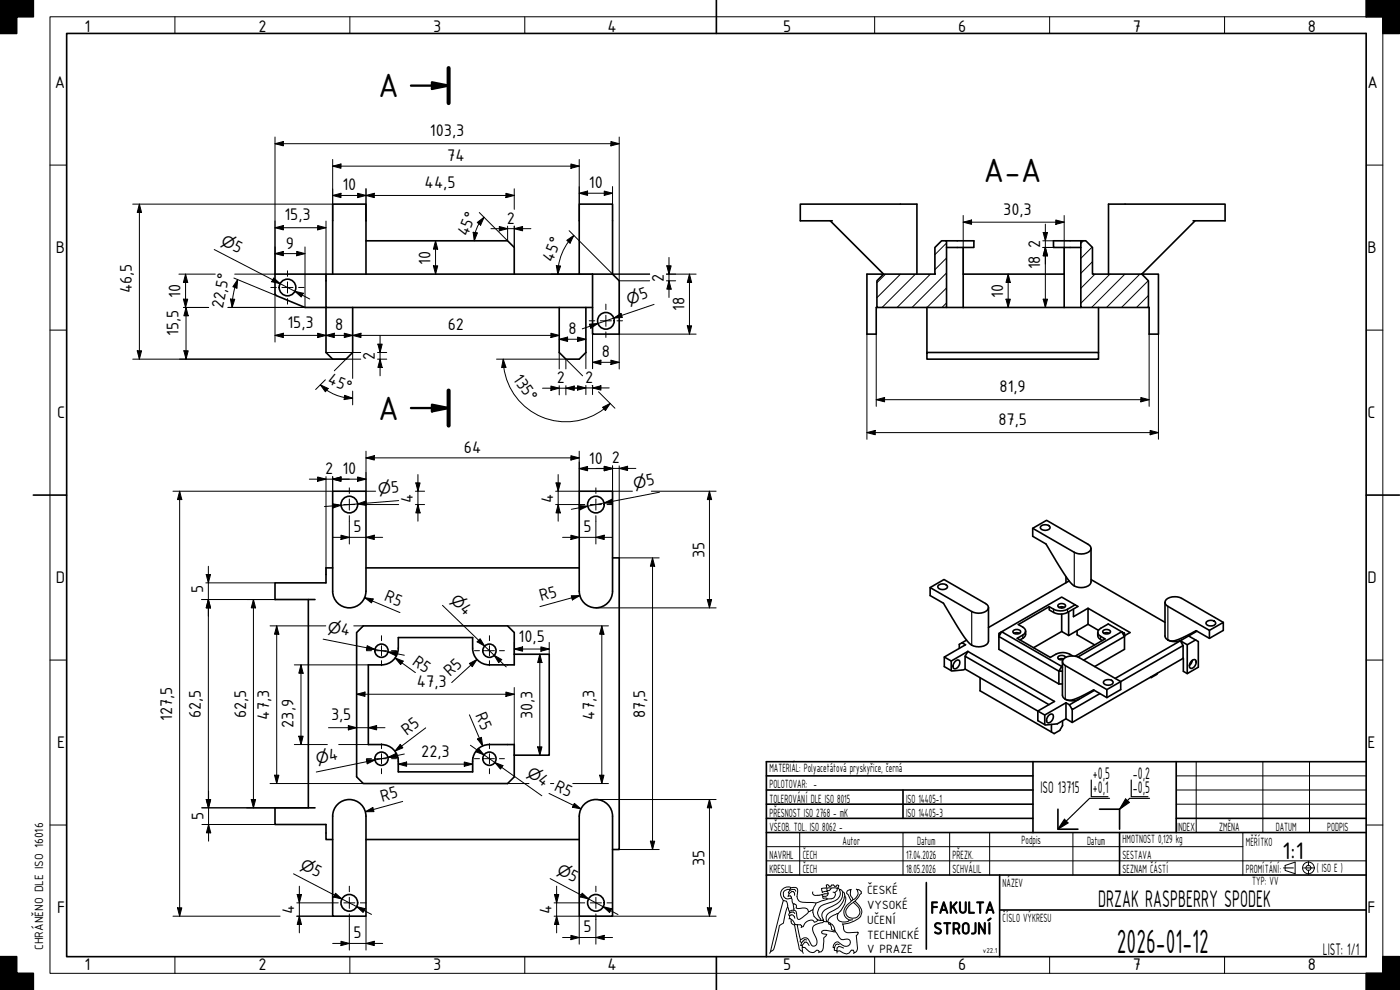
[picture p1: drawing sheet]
<svg xmlns="http://www.w3.org/2000/svg" width="420mm" height="297mm" viewBox="0 0 420 297" stroke-linecap="round" stroke-linejoin="round" font-family="sans-serif">
<g fill="none" stroke="#000" stroke-width=".3">
<path d="M284.1 77.4l-3.5 3.5M284.1 72.9l-3.5 3.5M325.2 72.2l-.8 .8M327.8 74.1l-3.4 3.4M327.9 78.5l-3.5 3.5M265.8 82.3l-2.6 2.5M270.3 82.3l-7.1 7M274.7 82.3l-10 10M279.2 82.3l-10 10M284.1 90.9l-1.4 1.4M284.1 86.4l-5.9 5.9M284.1 81.9l-10.4 10.4"/>
<path d="M328.6 82.3l-4.2 4.2M333.1 82.3l-8.7 8.7M337.6 82.3l-10 10M342.1 82.3l-10 10M344.6 84.2l-8 8.1M344.7 88.7l-3.6 3.6"/>
</g>
<!-- layer: Viditelna silna -->
<g fill="none" stroke="#000" stroke-width=".49">
<path d="M0 0h10v5h-5v5h-5M410 0h10v10h-5v-5h-5zM109.8 72.2h42.5l2 2v8.1M249.2 66.2l16 16.1h-5v18h2.8v-8h.2M249.8 66.2h-9.6v-5h35v21.1M284.1 72.2h8.2v2h-8.2M289.1 74.2v18.1M319.4 74.2v18.1M324.4 72.2h1.5l2 2v8.1h14.8l2 2v8h-20.3zM324.4 72.2h-8.2v2h8.2M358.1 66.2h9.6v-5h-35v21.1M358.7 66.2l-16 16.1"/>
<path d="M97.8 82.3h-15.3v6l.5 .4 8.5 3.6h6.3v13.5l2 2h4l2-2v-13.5M99.8 82.3v-21.1h10v21.1M167.8 92.3v13.5l2 2h4l2-2v-13.5M173.8 82.3v-21.1h10v21.1M177.8 82.3v18h8v-16l-2-2M177.8 82.3h-80v10h80M177.8 82.3h6M263.2 84.3l2-2h15.4v-8.1l2-2h1.5v20.1h-20.9zM278.2 92.3v13.5M284.1 92.3h40.3M289.1 82.3h30.3M329.7 92.3v13.5"/>
<path d="M342.7 82.3h5v18h-2.8v-8h-.2M278.2 105.8h51.5v2h-51.5zM99.8 147.4h10v30a5 5 0 0 1-5 5 5 5 0 0 1-5-5zM173.8 147.4h10v30a5 5 0 0 1-5 5 5 5 0 0 1-5-5zM309.9 158.5l12.5 7.2a4 4 0 0 0 4.9-.7 1.28 1.28 0 0 0-.7-1.7l-12.5-7.2-4.2 2.4v2.4l4 2.3 5 8.2a15.8 15.8 0 0 0 3.5 4.4 4 4 0 0 0 4.9-.8l.1-10.5M312.3 158a1.83 1.83 0 0 1 2.9 .3 1.7 1.7 0 0 1-3 0zM92.5 179.9v62.5M99.8 170.4h-2v4.5h-15.3v5h12M109.8 170.4h64M183.8 167.4h2v87.5h-2M279.1 176.3l12.5 7.2a4 4 0 0 0 4.9-.8 1.28 1.28 0 0 0-.7-1.6l-12.5-7.2-4.2 2.4v2.4l4 2.3 5 8.2a16.2 16.2 0 0 0 3.5 4.4 4 4 0 0 0 4.9-.8l.2-10.5M281.5 175.7a1.83 1.83 0 0 1 2.9 .3 1.69 1.69 0 0 1-3 0z"/>
<path d="M319.9 173v1.8M320.8 174.3l-24.1 14M327.4 173.9l22.2 12.8M114.5 199.5a5 5 0 0 0 5-5v-3.2h22.3a8 8 0 0 0 1.2 6.4 5 5 0 0 0 3.8 1.8h7.5v-9.7l-2-2h-43.3l-2 2v43.3l2 2h43.3l2-2v-9.7h-7.5a5 5 0 0 0-5 5v3.2h-22.3a8.1 8.1 0 0 0-1.2-6.4 5 5 0 0 0-3.8-1.8M114.5 199.5h-4v23.9h4M154.3 196.3h10.5v30.3h-10.5M283.4 197.1v2.9l2.1 1.2M285.5 198.3v2.9l.2 .1 3.5-.3 .4-.3M286.6 198.5l.8-.5 .4 .1a1.71 1.71 0 0 1-1.5 2.5 1.45 1.45 0 0 1 .3-2.1zM288.7 192.9l1.1 .6-6.4 3.6 2.1 1.2M288.7 192.9l-.8 .4v1.2M289.6 196.9v3.8l21.9 12.6v2.9l2.2 1.3 3.6-.3 2.6-1.5"/>
<path d="M290.1 192.1l-1.4 .8M290.5 195.5l-.9 1.4 25.2 14.5M290.5 195.5l26 15-5 2.8 2 1.2 6.4-3.6M290.5 195.5l-5 2.8M299.8 190v1l18 10.4v3.8l-18-10.4v-3.8l.8-1.5zM304.1 189.2a1.32 1.32 0 0 1 2.2 .5 1.43 1.43 0 0 1-2.3-.2zM304.3 190l.8-.2 .9 .2M307.8 189.4a2.1 2.1 0 0 1-1.7 2.6M314.9 182a5.1 5.1 0 0 0 5.5 .8l2.3-1.3 .8 .5-3.1 1.8a5 5 0 0 1-5.5-.8zM314.9 182l-9.3 5.4a2.68 2.68 0 0 1 2.2 2l-.4 .8-2.1 1.3 9.9 5.7a5.2 5.2 0 0 1 6.7-.4M317.6 181.5a1.52 1.52 0 0 1 2.2 .2 1.28 1.28 0 0 1-1.2 .7 1.28 1.28 0 0 1-1.1-.7zM317.8 182.2l.8-.2 .9 .2"/>
<path d="M318.6 184.2v5.3l2.1 1.2M318.6 182v.4M318.6 189.5l-8.4 4.8M318.8 198.5v10.1l.1 .4 .8 .8M319.2 197.7l-1.4 .1M319.8 197.2a1.36 1.36 0 0 0-2.3 .2 1.26 1.26 0 0 0 1.5 .6M320.7 183.6v7.1l5.8-3.4M322.7 181.5l-4.1-2.3-18 10.3 18 10.4 .2-.1M322.7 196.9l8.9-5.2a2.73 2.73 0 0 1-2.1-2l.4-.8 2.7-1.7 4 2.3-13.1 7.6M323.2 189.2v1.3l5.3 3M325.2 198.1l12.3-7.1v3.8l-9 5.2M326.5 187.3v-4.8l12.6 7.3-1.6 .9"/>
<path d="M326.5 187.3l3.2 1.8M326.5 182.5l-4.3 2.5v-2.3M329.5 189.7a1.93 1.93 0 0 0 1.3 2.5M331.1 189.2a1.52 1.52 0 0 1 2.2 .2 1.28 1.28 0 0 1-1.2 .8 1.28 1.28 0 0 1-1.2-.7zM331.3 190l.8-.2 .8 .2M336.6 189.5l.9 .5v1zM349.6 180.7v10.1l.4 .9 .5 .3M354.2 192.3l.9 1.4-18.8 10.8-12.4-7.2a4 4 0 0 0-5 .8 1.29 1.29 0 0 0 .8 1.6l12.5 7.2v2.4M354.2 192.3l-19.5 11.3M355.1 197.5l-33.3 19.3v-3.9M355.1 193.7v3.8M355.1 197.5v3.9l1.2 .7"/>
<path d="M356.7 190.8l2.1 1.2M357.6 198.3l.8-.4h.3a1.71 1.71 0 0 1-1.5 2.6 1.49 1.49 0 0 1 .4-2.2zM357.8 198.1l-.3 .9-.6 .7M358.8 192l-2.5 1.5-2.1-1.2M358.8 192l.8 .5v7.7l-3.3 1.9v-8.6M359.2 189.4l-4.6 2.6a4.5 4.5 0 0 1-4.1 0M362 186.6a1.82 1.82 0 0 1 2.9 .4 1.7 1.7 0 0 1-3 0zM363 189.1l4.1-2.4v2.4l-4.1 2.4-4-2.3-3.8 2a5.3 5.3 0 0 1-4.7 .8M367.1 186.7l-12.5-7.2a4 4 0 0 0-4.9 .8 1.28 1.28 0 0 0 .8 1.6l12.5 7.2v2.4M294.1 203.3v4l22.3 12.8 1.6-.9 .9-1.5v-1.4M313.5 214.5v2.9M314.7 214.7l.4-.3 .7-.1a1.71 1.71 0 0 1-1.4 2.5 1.48 1.48 0 0 1 .3-2.1z"/>
<path d="M315.5 217.4v2.2M317.8 205.2h1M318.8 200.3l-.2-.4-.8 1.5h1M319.7 209.8a4.6 4.6 0 0 0 4.2 0M319.9 210.9v4.8l1.9 1.1M319.9 210.9l1.1 .6M328.4 207.1l-7.4 4.4M330.1 208.1l-8.3 4.8-.8-1.4M331.2 204.4a1.83 1.83 0 0 1 2.9 .3 1.69 1.69 0 0 1-3 0zM332.2 206.9l4.1-2.4v2.4l-4.1 2.4-4-2.3-3.8 2a5.5 5.5 0 0 1-4.7 .8M347.4 202l-.2 .3-1.7 1-.2-.1M230 237h80"/>
<path d="M230 232.8h80M271 237v8.5M310 228.5v21.3M94.5 242.4h-12v5h15.3v4.5h2M101 241.7a5 5 0 0 1 5.5-1.5 5 5 0 0 1 3.3 4.7v30h-10v-30a5 5 0 0 1 1.2-3.2zM109.8 251.9h64M175.6 241.1a5 5 0 0 1 5.3-.7 5 5 0 0 1 2.9 4.5v30h-10v-30a5 5 0 0 1 1.8-3.8zM230 245.5h80M230 241.3h80M317.5 242.8v6h6M330 242.8h6v6M353 245.5h57"/>
<path d="M0 287h5v5h5v5h-10M410 292h5v-5h5v10h-10z"/>
<circle cx="86.3" cy="86.3" r="2.5"/>
<circle cx="181.8" cy="96.3" r="2.5"/>
<circle cx="104.8" cy="151.4" r="2.5"/>
<circle cx="178.8" cy="151.4" r="2.5"/>
<circle cx="114.5" cy="195.2" r="1.99"/>
<circle cx="146.9" cy="195.2" r="1.99"/>
<circle cx="114.5" cy="227.6" r="1.99"/>
<circle cx="146.9" cy="227.6" r="1.99"/>
<circle cx="104.8" cy="270.9" r="2.5"/>
<circle cx="178.8" cy="270.9" r="2.5"/>
</g>
<g fill="none" stroke="#000" stroke-width=".35">
<path d="M322.4 165.7v10.1M291.6 183.5v10.1M306.9 190.5v1M316.2 182.8v1M319.7 199.7v10.1M320.4 182.8v1M330.3 190.9v1M350.5 181.9v10.1M327.5 234v5h5M333 239.5h-6l-9.5 9.3M337.8 239.7l-1.8 3.1M339.5 234v5h5"/>
<path d="M345 239.5h-6l-3 3.3 2.9-2.1M319.5 245.8l-2 3 3-1.9"/>
</g>
<g fill="#000">
<path d="M0 0h10v5h-5v5h-5z" fill-rule="evenodd"/>
<path d="M410 0h10v10h-5v-5h-5z" fill-rule="evenodd"/>
<path d="M0 287h5v5h5v5h-10z" fill-rule="evenodd"/>
<path d="M410 292h5v-5h5v10h-10z" fill-rule="evenodd"/>
</g>
<!-- layer: Viditelna tenka -->
<path d="M319.5 245.8l1 1.1-3 1.9zM337.8 239.7l1.1 1-2.9 2.1z" fill="#000"/>
<path d="M134.6 20.4v10.5M134.6 117.2v10.5" fill="none" stroke="#000" stroke-width="1.2"/>
<path d="M123.3 25.7h11.3M129.6 24.7l5 1-5 1zM123.3 122.4h11.3M129.6 121.4l5 1-5 1z" fill="none" stroke="#000" stroke-width=".7"/>
<path d="M129.6 24.7l5 1-5 1zM129.6 121.4l5 1-5 1z" fill="#000"/>
<!-- layer: Viditelna tenka -->
<g fill="none" stroke="#000" stroke-width=".3">
<path d="M15 5h400v287h-400zM52.5 5v5M105 5v5M157.5 5v5M262.5 5v5M315 5v5M367.5 5v5M15 49.5h5M410 49.5h5M15 99h5M410 99h5M15 198h5"/>
<path d="M410 198h5M337.8 239.7l1.1 1M359 228.5v21.3M379 228.5v21.3M393 228.5v21.3M15 247.5h5M230 254h143M297 249.8v12.7M319.5 245.8l1 1.1M410 247.5h5M52.5 287v5M105 287v5"/>
<path d="M157.5 287v5M262.5 287v5M315 287v5M367.5 287v5"/>
</g>
<!-- layer: Ramecek -->
<path d="M20 10h390v277h-390zM215 0v10M10 148.5h10M410 148.5h10M215 287v10" fill="none" stroke="#000" stroke-width=".49"/>
<!-- layer: LEV CVUT -->
<g fill="none" stroke="#000" stroke-width=".3">
<path d="M235.1 270.2l-3.8 15.3a1.34 1.34 0 0 0 1.1-1.3l1.5-6.4 1.2-.8 .2-1.1a8.5 8.5 0 0 1 1.1-3.7M236.4 272.2l.5 1.3M236.6 268.8l-.1 .2M236.9 268.1l.7-.6h.5l.4 .5v.6M237 273.7l.1 .1M237 273.8l-.3 .7 .1 .2a1.1 1.1 0 0 1 1.7 .8M237 274.8v.8l-.2 .1M237 275.6l.9 .5 .7 1.3 .7 .1M237.1 267.1l1.4-.2 .3 .5M237.1 267.1v-.2a1.5 1.5 0 0 0-2 1.6 1.5 1.5 0 0 0 2.4 1l-.3-.7h-.6M237.1 267.1l-.5 .7 .3 .3-.3 .7M237.1 273.8l1-.1 .4 .4"/>
<path d="M237.3 266.4l-.2 .5M237.4 275.9a1.21 1.21 0 0 0 1.1 1.7l.1-.2M237.5 269.5l.6 1.7M238.1 271.2l.8 .3v.9l1.3 .2a1.72 1.72 0 0 1 2.4 1l1.4-.6M238.1 271.2l.2 1.9h-.7l-.7 .4 .1 .2M238.3 273.1l.6 .4 .4 2.1a.52 .52 0 0 0 .9 .1l2.1-1.6 .3-.5M238.5 277.6l1.2 6a1.5 1.5 0 0 0 1.1 1.8l.3 .6M239.3 277.5h.9l.4 .3v.3M240.6 278.1l-.2 .2M244 273a2.72 2.72 0 0 0 1.3 2.9l.1 .2M244 267.6v.7a1.72 1.72 0 0 0 1.8 .3l1.8-.4h.9M244.9 271l-.9 2"/>
<path d="M245.4 276.1l-1 .6-.3-.5a2.42 2.42 0 0 0-3 1.8l-.5 .1M246.4 276.2h.5M246.6 268.4l.3 .5M246.8 267.7l.9-.3 .5 .1 .3 .7M246.8 267.7l-.1 .1M246.9 276.2h.3v.2l.8 .1M247.1 276v.1M247.2 276.4l-.3 .4-.7 .1a3 3 0 0 0-2.3 1.4 8.6 8.6 0 0 0 1.3 3.8 1.09 1.09 0 0 1-.2 1.5 1.09 1.09 0 0 1-1.5-.1 3.4 3.4 0 0 0-1.6-2.1h-.6l-1.1 .5-.9-4.4M248 276.5h.4M248.2 267.2l-.1-.7h3.2l-.1 .7-.6 .6M248.2 269.7a9.7 9.7 0 0 1-6 1.1 2.4 2.4 0 0 1-2.9-1.1v-3.1a1.65 1.65 0 0 0-2-.2l-.1-.1a2.2 2.2 0 0 0-2.8 1.1 2.2 2.2 0 0 0 1 2.8l.4 .2a1.79 1.79 0 0 1 .6 1.8M248.2 267.2v.3"/>
<path d="M248.4 276.5l.3 .3M248.5 268.2l-.2 .5-.4 .2h-1l.1 .7 1-.2 .2 .3M248.7 276.8a2.95 2.95 0 0 1 1.9 2.3h-.5a1.11 1.11 0 0 1-.7-1.3l-.2-.4-.5-.2zM249.3 277.1l-.1 .3M249.4 266.5l-.6 .7h-.6M250 267.7l.6 .1a1.3 1.3 0 0 1-1 1.9h-1.4M250.6 279.1l1.7 2.6 .8 .2 1.1-.1a.93 .93 0 0 1 1 1 1.62 1.62 0 0 1-1.3 1.2 1.62 1.62 0 0 1-1.6-.8l-.8-.6a1.57 1.57 0 0 0-1.5 1.7l.5 .1 .3-1 .5-.2 .6 .2M250.7 279.5l-.5 .1a4.9 4.9 0 0 0-3.5-.2l-.1 .6 1.5 .4-.9 1-.1 2.2a2.38 2.38 0 0 1-.6 2l-.7 .1-.2-.5-.5-.1a1.66 1.66 0 0 1-2.8-.1 1.2 1.2 0 0 0-1.5-.7v-.7h-.6M251.3 266.5h.2M251.5 274.1a6.2 6.2 0 0 0-2.9 1.8l-.2 .6M251.5 266.5l.3-.8-.3-.1-.3-.1-.3 .4h-.4l-.3-.4h-.6l-.3 .4h-.4l-.4-.4h-.3h-.2v1l-1.4 .1 .2 1.1M251.5 274.1a1.74 1.74 0 0 0 .1 2.1 1.74 1.74 0 0 0 2 .4l.9-.1 .3-.4"/>
<path d="M251.5 266.5l.5 .4M252 267a2.49 2.49 0 0 1-2.1 3.6 6.6 6.6 0 0 0-4.1 1.8 2.45 2.45 0 0 0 .4 3.3l.2 .5-1-.1M252.1 266.9l-.1 .1M252.1 266.9l1.2 .9 .2 1.2M252.8 277.2l.2 .1M252.9 267.6a4 4 0 0 1-3.1 4.3 4.3 4.3 0 0 0-3.1 2.1 2.11 2.11 0 0 0 .4 2l-.2 .2M253 277.3l.2 .7a1.43 1.43 0 0 0 1.5 1.9l2.6-.2 .2 .2-.2-.2M253.5 269l.3 .4a6 6 0 0 1-2.3 4.7M253.5 269a6.4 6.4 0 0 1-4.4 4.7 2.17 2.17 0 0 0-1.1 2.8M254.2 267.4l.9-.5 .3 2.1a.9 .9 0 0 1 .4 1.1l-.3 .2-.9-1.9-.5-.3zM255.3 266.9v.1M255.5 266.9h-.4"/>
<path d="M255.5 270.3l-.3 .4a3.4 3.4 0 0 0-1.6 4.2l1.2 1.2M255.9 276l-1.1 .1M256.6 270.4a5.2 5.2 0 0 1 2.1 3.3 3.1 3.1 0 0 1-2.3 2.7l-1.8 .6-1.6 .3M257 266.8l.3 .1M257.3 266.9a.89 .89 0 0 1 1.1 .5 .89 .89 0 0 1-.5 1.2l-.3 .7-1.5 1.5a3.9 3.9 0 0 0-2.3 3 2.15 2.15 0 0 0 3.4 1.4 2.15 2.15 0 0 0-.2-3.6l-.9-.8M257.3 266.9a2.11 2.11 0 0 1-1.3 3M257.5 279.9l-.5 .8 .3 3.8a1.22 1.22 0 0 1-1 1.3l-.3-.7h-.5l-.7 .8a2.57 2.57 0 0 1-2.8-.6l-.8 .1M231.3 285.5l-.3 .5M240.2 281.9l-.1 .7 .5 .2 .8-.9 .7 .1M240.6 282.8l-.2 .8M240.8 283.6l.7-.9h.5l.8 1M240.8 284.1l.2 .2"/>
<path d="M240.8 284.3v1.1M245.8 285.7l-.1 .1M250.5 284.4l-.1 .7 .7 .1M251.1 285.2l.1 .2M251.2 285.4v.5M253.2 284.5a1.36 1.36 0 0 0-2 0l-.1 .7M256.3 285.8l-.2 .2"/>
</g>
<!-- layer: Osa -->
<g fill="none" stroke="#000" stroke-width=".3">
<path d="M81.3 86.3h1.6M84.6 86.3h3.3M86.3 81.3v1.6M86.3 84.6v3.3M86.3 89.6v1.7M89.6 86.3h1.7M176.8 96.3h1.7M180.2 96.3h3.3M181.8 91.3v1.6M181.8 94.6v3.3M181.8 99.6v1.7M185.2 96.3h1.6"/>
<path d="M99.8 151.4h1.7M103.2 151.4h3.3M104.8 146.4v1.7M104.8 149.7v3.4M104.8 154.7v1.7M108.2 151.4h1.6M173.8 151.4h1.7M177.2 151.4h3.3M178.8 146.4v1.7M178.8 149.7v3.4M178.8 154.7v1.7M182.2 151.4h1.6"/>
<path d="M110 195.2h1.5M113 195.2h3M114.5 190.7v1.5M114.5 193.7v3M114.5 198.2v1.5M117.5 195.2h1.5M142.4 195.2h1.5M145.4 195.2h3M146.9 190.7v1.5M146.9 193.7v3M146.9 198.2v1.5M149.9 195.2h1.5"/>
<path d="M110 227.6h1.5M113 227.6h3M114.5 223.1v1.5M114.5 226.1v3M114.5 230.6v1.5M117.5 227.6h1.5M142.4 227.6h1.5M145.4 227.6h3M146.9 223.1v1.5M146.9 226.1v3M146.9 230.6v1.5M149.9 227.6h1.5"/>
<path d="M392.7 258.5v1.3M99.8 270.9h1.7M103.2 270.9h3.3M104.8 265.9v1.7M104.8 269.2v3.4M104.8 274.2v1.7M108.2 270.9h1.6M173.8 270.9h1.7M177.2 270.9h3.3M178.8 265.9v1.7M178.8 269.2v3.4M178.8 274.2v1.7"/>
<path d="M182.2 270.9h1.6M385.2 260.4h3M391.2 260.4h3M392.7 261.1v1.2"/>
</g>
<!-- layer: Viditelna silna -->
<g fill="none" stroke="#000" stroke-width=".3">
<path d="M353 237h57M353 232.8h57M353 241.3h57M388.7 258.7v3.5l-3-1v-1.5"/>
<circle cx="392.7" cy="260.4" r="1.75"/>
<circle cx="392.7" cy="260.4" r=".75"/>
</g>
<path d="M230 258.3h180M240 249.8v12.7M271 249.8v12.7M285 249.8v12.7M322 249.8v12.7M373 249.8v12.7M388.7 258.7l-3 1" fill="none" stroke="#000" stroke-width=".3"/>
<!-- layer: LEV CVUT -->
<path d="M278 264.8v20" fill="none" stroke="#000" stroke-width=".49"/>
<path d="M353 228.5v21.3M410 228.5h-180v58.5M230 249.8h180M336 249.8v12.7M230 262.5h180M300 273h110M300 262.5v24.5" fill="none" stroke="#000" stroke-width=".49"/>
<g fill="none" stroke="#000" stroke-width=".3">
<path d="M82.5 43.1l2.5-.6v1.3zM82.5 41.1v41.2h-12.1M82.5 43.1h103.3M99.8 58.6l2.5-.6v1.3zM99.8 49.8l2.5-.6v1.3zM99.8 58.6h54.5M99.8 47.8v18.4M99.8 49.8h74M107.3 58l2.5 .6-2.5 .7zM109.8 58.6l2.5-.6v1.3zM109.8 56.6v9.6M151.8 58l2.5 .6-2.5 .7z"/>
<path d="M154.3 56.6v6.2M171.3 49.2l2.5 .6-2.5 .7zM173.8 58l2.5-.7v1.3zM173.8 58h10M173.8 47.8v18.4M181.3 57.3l2.5 .7-2.5 .6zM183.3 42.5l2.5 .6-2.5 .7zM183.8 56v5.2M185.8 41.1v43.2h9.2M39.8 61.2h60M41.8 61.2l.7 2.6h-1.3zM41.8 61.2v46.6"/>
<path d="M64.3 74.9l19.8 10.2M82.5 68.3l2.5-.6v1.3zM82.5 76.1l2.5-.7v1.3zM82.5 68.3h15.3M82.5 76.1h9M89 75.4l2.5 .7-2.5 .6zM91.5 74.1v18.2M95.3 67.7l2.5 .6-2.5 .7zM97.8 66.3v18M130.1 79.8h1.3l-.7 2.5zM130.7 72.2l.7 2.6h-1.3zM130.7 72.2v10.1"/>
<path d="M142 69.7l1.3 .2-1 2.3zM143.2 66.8l2.1-1.6-1.1 2.3zM143.8 63.8l8.5 8.4v-4.3M145.3 65.2l-1.6 2-.6 1.2-.5 1.4-.3 2.4M147.3 68.6h12M149.8 68l2.5 .6-2.5 .7zM154.3 68.6l2.5-.6v1.3zM154.3 67.9v6.3M167 79.7l1.2 .1-.8 2.5zM170.1 72.1l2.1-1.5-1.1 2.4zM170.8 69.2l13 13.1h11.2M172.2 70.6a16.6 16.6 0 0 0-4.8 11.7"/>
<path d="M200.1 79.8h1.3l-.6 2.5zM200.8 77.2v12.1M289.1 66.7l2.5-.7v1.3zM289.1 66.7h30.3M289.1 64.7v17.6M313 74.2h3.2M313 72.2h3.2M313.1 69.8h1.3l-.7 2.4zM313.7 74.2l.7 2.6h-1.3zM313.7 67.2v25.1M316.9 66l2.5 .7-2.5 .6zM319.4 64.7v17.6"/>
<path d="M53.7 82.3h10.9M55 89.8h1.3l-.6 2.5zM55.1 92.3h7.5M55.7 82.3l.6 2.5h-1.3zM55.7 82.3v10M55.8 92.3l.7 2.5h-1.3zM55.8 92.3v15.5M68.5 92.3h29.3M69.2 89.7l1.3 .1-.8 2.5zM70.2 83.4l12.8 5.3M70.5 86.2l-.6 3-.2 3.1M71.3 83.9l-.2 2.6-1.2-.5z"/>
<path d="M71.3 83.9l-.8 2.3M81.9 83.9l11 5.8M82.2 83.4l1.9 1.7-2.6-.6zM82.5 88.3v14.3M88.5 87.4l2.5 .6-.6 1.1zM95.3 100l2.5 .6-2.5 .7zM103.3 100l2.5 .6-2.5 .7zM165.3 100l2.5 .6-2.5 .7zM165.4 82.3h12.4M176.9 97.3l2.6-.2-2.2 1.4zM184.2 95.4l2.2-1.4 .4 1.3zM184.2 95.4l-9.5 3.3"/>
<path d="M186.6 94.6l-2.4 .8M196.3 91.3l-12.1 4.1M200 82.3h8.9M200 84.3h2.8M200.8 84.3l.6 2.5h-1.3zM206.3 97.8h1.3l-.7 2.5zM206.9 82.3l.7 2.5h-1.3zM206.9 82.3v18M301.9 89.8h1.3l-.6 2.5zM302.6 82.3l.6 2.5h-1.3zM302.6 82.3v10M313.1 89.8h1.3l-.7 2.5z"/>
<path d="M39.8 107.8h68.5M41.2 105.3h1.3l-.7 2.5zM55.2 105.3h1.3l-.7 2.5zM82.5 100.6l2.5-.6v1.3zM82.5 100.6h85.3M96.1 115.5l2.4 1.1-.9 1zM96.1 115.5l1.9 1.6a13.7 13.7 0 0 0 5.3 2.1l2.5 .3M97.6 114l-2.9 2.9M97.8 100.6l2.5-.6v1.3zM97.8 105.8h10.5M103.4 118.6l2.4 .9-2.5 .4zM103.8 107.8l-3.5 3.5"/>
<path d="M105.8 100.6l2.5-.6v1.3zM105.8 105.8v7.7M105.8 117.3v4.2M113.3 107.8h2.8M113.3 105.8h2.8M113.4 103.3h1.3l-.6 2.5zM114.1 107.8l.6 2.5h-1.3zM114.1 100.8v12M149 107.8h20.8l5 5M151 107.8l.8 2.4-1.3 .1zM151 107.8a18.8 18.8 0 0 0 11.6 17.3 18.8 18.8 0 0 0 20.5-4.1M162.8 116.5h12"/>
<path d="M165.3 115.8l2.5 .7-2.5 .6zM167.8 101.8l2.5-.7v1.3zM167.8 101.8h8M167.8 105.8v4.9M167.8 115.7v2.8M169.8 116.5l2.5-.7v1.3zM169.8 107.8v2.9M169.8 115.7v2.8M170.8 116.4h12M173.3 101.1l2.5 .7-2.5 .6zM173.3 115.7l2.5 .7-2.5 .6zM175.8 105.8v4.8"/>
<path d="M175.8 115.6v2.8M177.7 115.6l.2 .3M177.8 116.4l2.5-.7v1.3zM177.8 108.7l2.5-.6v1.3zM177.8 100.3v10.3M177.8 115.6v2.8M177.8 108.7h8M179.6 117.6l4.9 4.9M183.3 108.1l2.5 .6-2.5 .7zM208.9 100.3h-23.1v10.4M260.2 100.3v31.5M263 119.9l2.5-.6v1.3z"/>
<path d="M263 119.9h81.9M263 100.3v21.6M342.4 119.3l2.5 .6-2.5 .7zM344.9 100.3v21.6M347.7 100.3v31.5M109.8 137.4l2.5-.7v1.3zM109.8 135.4v12h2.9M109.8 137.4h64M171.3 136.7l2.5 .7-2.5 .6zM173.8 135.4v12h-7M180.8 122.2l2.3-1.2-1.4 2.2zM181.3 139.9l2.5 .6-2.5 .7z"/>
<path d="M181.3 140l2.5 .6-2.5 .7zM183.8 139.8v7.6h6M185.8 139.8v27.6h12M260.2 129.8l2.5-.7v1.3zM260.2 129.8h87.5M345.2 129.1l2.5 .7-2.5 .6zM53.9 147.4l.7 2.5h-1.3zM53.9 147.4v127.5M92.8 143.8h17M95.3 143.1l2.5 .7-2.5 .6zM97.8 143v29.4M99.8 151.1l2.5 .5-2.4 .8z"/>
<path d="M99.8 143.8l2.5-.7v1.3zM99.8 143v4.4h-47.9M104.8 156.4v6.8M107.3 143.1l2.5 .7-2.5 .6zM107.3 151.2l2.5-.9 .1 1.3zM107.3 151.2l-9.9 .8M109.8 151l-2.5 .2M109.8 151.4h9.8M119.6 150.2l-12.3 1M124.7 147.4h2.7M124.7 151.4h2.7M124.8 144.9h1.3l-.7 2.5z"/>
<path d="M125.4 151.4l.7 2.5h-1.3zM125.4 142.4v14M166.8 151.4h7M166.9 144.9h1.3l-.7 2.5zM167.5 151.4l.7 2.5h-1.3zM167.5 142.4v14M173.8 151.7l2.6 .2-2.3 1.1zM173.8 140.6l2.5-.6v1.3zM173.8 140.6h10M178.8 140.5h12M178.8 156.4v6.8M181.3 150.9l2.3-1.1 .3 1.3z"/>
<path d="M183.7 150.4l-12.2 2.4M185.8 140.5l2.5-.6v1.3zM195.5 147.4h19.4M197.9 147.7l-16.6 3.2M212.9 147.4l.7 2.5h-1.3zM212.9 147.4v35M60.5 179.9h32M61.8 174.9h20.7M61.9 172.4h1.3l-.7 2.5zM62.5 179.9l.7 2.5h-1.3zM62.5 169.9v72.5M76.1 179.9l.6 2.5h-1.3z"/>
<path d="M76.1 179.9v62.5M99.8 161.2h15M102.3 160.6l2.5 .6-2.5 .7zM109.4 179.3l2.6 .4-.5 1.2zM109.4 179.3l10.6 4.5M109.8 161.2l2.5-.6v1.3zM168.8 161.2h15M171.3 160.6l2.5 .6-2.5 .7zM171.4 178.8l2.6-.1-2.2 1.3zM174 178.7l-12 3.3M178.8 161.2l2.5-.6v1.3zM195.8 167.4l.7 2.5h-1.3z"/>
<path d="M195.8 167.4v87.5M212.3 179.9h1.3l-.7 2.5zM81 187.8h16.8M83 187.8l.7 2.5h-1.3zM83 187.8v47.3M88.3 199.5h22.2M90.3 199.5l.7 2.5h-1.3zM90.3 199.5v23.9M97 191.8l15.5 3.1M106.2 187.8h2.8M110.1 194.4l2.4 .5M110.2 193.7l2.3 1.2-2.5 .1z"/>
<path d="M112.5 194.9l8.8 1.7M116.4 195.6l2.6-.1-.2 1.3zM118.6 197.4l2.4 1-.8 1zM118.6 197.4l6.1 4.4M132.8 181.6l12.6 12.3M140.9 199.1l2.2-1.2-1.4 2.1zM143.1 197.9l-7.5 6.9M143.7 192.1l1.7 1.8M144.1 191.6l1.3 2.3-2.2-1.3zM145.4 193.9l6.5 6.2M148.3 196.6l2.3 1.3-.9 .9zM152.3 187.8h30.3"/>
<path d="M154.3 194.7l2.5-.6v1.3zM154.3 192.7v3.6M154.3 194.7h10.5M162 196.3l.7 2.5h-1.3zM162 196.3v30.3M162.3 194.1l2.5 .6-2.5 .7zM164.8 192.7v3.6M178.8 182.4h36.1M180.6 187.8l.7 2.5h-1.3zM180.6 187.8v47.3M98.6 218.3h16.9M104.5 217.7l2.5 .6-2.5 .7z"/>
<path d="M107 208.3l2.5-.7v1.3zM107 208.3h47.3M110.5 218.3l2.5-.6v1.3zM127.8 218.4l-9.3 7M140.9 214.5l4 9.3M151.8 207.6l2.5 .7-2.5 .6zM154.3 206.3v20.3M61.9 239.9h1.3l-.7 2.5zM61.9 239.9h1.3l-.6 2.5zM62.6 237.4v15M75.4 239.9h1.3l-.6 2.5zM81 235.1h28"/>
<path d="M82.4 232.6h1.3l-.7 2.5zM88.3 223.4h9.9M89.7 220.9h1.3l-.7 2.5zM101.6 223.4h8.9M110 227.9l2.5 .1-2.3 1.2zM112.5 228l-17.6 3.6M112.5 228l-2.4 .5M116.4 227.2l2.4-1.1 .2 1.3zM119.5 229.3l2.5-.7v1.3zM119.5 229.3h22.3M119.5 227.3v4.3M120.1 223.3l.8 1.1-2.4 1z"/>
<path d="M121.3 226.2l-8.8 1.8M139.3 228.6l2.5 .7-2.5 .6zM141.2 223.6l7.3 5.2M141.8 227.3v4.3M143.3 221.7l1.2-.5 .4 2.6zM143.6 224.5l1.7 2-2.5-.9zM148.5 228.8l2.4 .9-.7 1.1zM148.5 228.8l14.1 10M148.5 228.8l2.1 1.4M152.3 235.1h6.4M161.4 224.1h1.3l-.7 2.5zM164.8 238.1l9.5 4.6"/>
<path d="M165.2 235.1h1M171.9 235.1h10.7M178.8 239.9h36.1M180 232.6h1.3l-.7 2.5zM212.9 239.9l.7 2.5h-1.3zM212.9 239.9v35M60.5 242.4h32M60.6 247.4h21.9M62.6 247.4l.6 2.5h-1.3zM109.6 243.6l2.3-1.3 .3 1.2zM120.9 240.5l-11.3 3.1M172.4 241l1.9 1.7-2.5-.5z"/>
<path d="M185.8 254.9h12M195.2 252.4h1.3l-.7 2.5zM51.9 274.9h32.2M53.3 272.4h1.3l-.7 2.5zM88.1 262.2l14.5 7.5M89.1 274.9h10.7M89.1 270.9h10.7M89.2 268.4h1.3l-.7 2.5zM89.8 274.9l.7 2.5h-1.3zM89.8 265.9v14M100.4 268.6l2.2 1.1M100.7 268l1.9 1.7-2.5-.5z"/>
<path d="M102.6 269.7l8.9 4.7M104.8 275.9v9.2M107.1 272l2.5 .6-.6 1.2zM109.8 274.9v10.2M165.1 263.6l11.5 6.1M166.3 274.9h7.5v8.4M166.3 270.9h7.5M166.4 268.4h1.3l-.6 2.5zM167.1 274.9l.6 2.5h-1.3zM167.1 265.9v14M174.4 268.5l11.1 5.9M174.7 268l1.9 1.7-2.5-.6z"/>
<path d="M178.8 275.9v7.4M181 272.1l2.6 .6-.7 1.1zM183.8 274.9h31.1M212.3 272.4h1.3l-.7 2.5zM99.8 283.1h15M102.3 282.4l2.5 .7-2.5 .6zM109.8 283.1l2.5-.7v1.3zM168.8 281.3h15M171.3 280.6l2.5 .7-2.5 .6zM178.8 281.3l2.5-.7v1.3z"/>
</g>
<g fill="#000">
<path d="M82.5 43.1l2.5-.6v1.3zM99.8 58.6l2.5-.6v1.3zM99.8 49.8l2.5-.6v1.3zM107.3 58l2.5 .6-2.5 .7zM109.8 58.6l2.5-.6v1.3zM151.8 58l2.5 .6-2.5 .7zM171.3 49.2l2.5 .6-2.5 .7zM173.8 58l2.5-.7v1.3zM181.3 57.3l2.5 .7-2.5 .6zM183.3 42.5l2.5 .6-2.5 .7zM41.8 61.2l.7 2.6h-1.3zM82.5 68.3l2.5-.6v1.3z"/>
<path d="M82.5 76.1l2.5-.7v1.3zM89 75.4l2.5 .7-2.5 .6zM95.3 67.7l2.5 .6-2.5 .7zM130.1 79.8h1.3l-.7 2.5zM130.7 72.2l.7 2.6h-1.3zM142 69.7l1.3 .2-1 2.3zM143.2 66.8l2.1-1.6-1.1 2.3zM149.8 68l2.5 .6-2.5 .7zM154.3 68.6l2.5-.6v1.3zM167 79.7l1.2 .1-.8 2.5zM170.1 72.1l2.1-1.5-1.1 2.4zM200.1 79.8h1.3l-.6 2.5z"/>
<path d="M289.1 66.7l2.5-.7v1.3zM313.1 69.8h1.3l-.7 2.4zM313.7 74.2l.7 2.6h-1.3zM316.9 66l2.5 .7-2.5 .6zM55 89.8h1.3l-.6 2.5zM55.7 82.3l.6 2.5h-1.3zM55.8 92.3l.7 2.5h-1.3zM69.2 89.7l1.3 .1-.8 2.5zM71.3 83.9l-.2 2.6-1.2-.5zM82.2 83.4l1.9 1.7-2.6-.6zM82.5 100.6l2.5-.6v1.3zM88.5 87.4l2.5 .6-.6 1.1z"/>
<path d="M97.8 100.6l2.5-.6v1.3zM105.8 100.6l2.5-.6v1.3zM176.9 97.3l2.6-.2-2.2 1.4zM184.2 95.4l2.2-1.4 .4 1.3zM200.8 84.3l.6 2.5h-1.3zM206.3 97.8h1.3l-.7 2.5zM206.9 82.3l.7 2.5h-1.3zM301.9 89.8h1.3l-.6 2.5zM302.6 82.3l.6 2.5h-1.3zM313.1 89.8h1.3l-.7 2.5zM41.2 105.3h1.3l-.7 2.5zM55.2 105.3h1.3l-.7 2.5z"/>
<path d="M95.3 100l2.5 .6-2.5 .7zM96.1 115.5l2.4 1.1-.9 1zM103.4 118.6l2.4 .9-2.5 .4zM103.3 100l2.5 .6-2.5 .7zM113.4 103.3h1.3l-.6 2.5zM114.1 107.8l.6 2.5h-1.3zM151 107.8l.8 2.4-1.3 .1zM165.3 100l2.5 .6-2.5 .7zM165.3 115.8l2.5 .7-2.5 .6zM167.8 101.8l2.5-.7v1.3zM169.8 116.5l2.5-.7v1.3zM173.3 101.1l2.5 .7-2.5 .6z"/>
<path d="M173.3 115.7l2.5 .7-2.5 .6zM177.8 116.4l2.5-.7v1.3zM177.8 108.7l2.5-.6v1.3zM183.3 108.1l2.5 .6-2.5 .7zM263 119.9l2.5-.6v1.3zM109.8 137.4l2.5-.7v1.3zM171.3 136.7l2.5 .7-2.5 .6zM173.8 140.6l2.5-.6v1.3zM180.8 122.2l2.3-1.2-1.4 2.2zM185.8 140.5l2.5-.6v1.3zM260.2 129.8l2.5-.7v1.3zM342.4 119.3l2.5 .6-2.5 .7z"/>
<path d="M345.2 129.1l2.5 .7-2.5 .6zM53.9 147.4l.7 2.5h-1.3zM95.3 143.1l2.5 .7-2.5 .6zM99.8 151.1l2.5 .5-2.4 .8zM99.8 143.8l2.5-.7v1.3zM107.3 143.1l2.5 .7-2.5 .6zM107.3 151.2l2.5-.9 .1 1.3zM124.8 144.9h1.3l-.7 2.5zM125.4 151.4l.7 2.5h-1.3zM166.9 144.9h1.3l-.7 2.5zM167.5 151.4l.7 2.5h-1.3zM173.8 151.7l2.6 .2-2.3 1.1z"/>
<path d="M181.3 139.9l2.5 .6-2.5 .7zM181.3 140l2.5 .6-2.5 .7zM181.3 150.9l2.3-1.1 .3 1.3zM212.9 147.4l.7 2.5h-1.3zM61.9 172.4h1.3l-.7 2.5zM102.3 160.6l2.5 .6-2.5 .7zM109.4 179.3l2.6 .4-.5 1.2zM109.8 161.2l2.5-.6v1.3zM171.3 160.6l2.5 .6-2.5 .7zM178.8 161.2l2.5-.6v1.3zM195.8 167.4l.7 2.5h-1.3zM212.3 179.9h1.3l-.7 2.5z"/>
<path d="M62.5 179.9l.7 2.5h-1.3zM76.1 179.9l.6 2.5h-1.3zM83 187.8l.7 2.5h-1.3zM110.2 193.7l2.3 1.2-2.5 .1zM116.4 195.6l2.6-.1-.2 1.3zM118.6 197.4l2.4 1-.8 1zM144.1 191.6l1.3 2.3-2.2-1.3zM148.3 196.6l2.3 1.3-.9 .9zM154.3 194.7l2.5-.6v1.3zM162.3 194.1l2.5 .6-2.5 .7zM162 196.3l.7 2.5h-1.3zM171.4 178.8l2.6-.1-2.2 1.3z"/>
<path d="M180.6 187.8l.7 2.5h-1.3zM90.3 199.5l.7 2.5h-1.3zM104.5 217.7l2.5 .6-2.5 .7zM107 208.3l2.5-.7v1.3zM110.5 218.3l2.5-.6v1.3zM140.9 199.1l2.2-1.2-1.4 2.1zM151.8 207.6l2.5 .7-2.5 .6zM61.9 239.9h1.3l-.7 2.5zM61.9 239.9h1.3l-.6 2.5zM75.4 239.9h1.3l-.6 2.5zM82.4 232.6h1.3l-.7 2.5zM89.7 220.9h1.3l-.7 2.5z"/>
<path d="M110 227.9l2.5 .1-2.3 1.2zM116.4 227.2l2.4-1.1 .2 1.3zM120.1 223.3l.8 1.1-2.4 1zM119.5 229.3l2.5-.7v1.3zM139.3 228.6l2.5 .7-2.5 .6zM143.6 224.5l1.7 2-2.5-.9zM143.3 221.7l1.2-.5 .4 2.6zM148.5 228.8l2.4 .9-.7 1.1zM161.4 224.1h1.3l-.7 2.5zM180 232.6h1.3l-.7 2.5zM62.6 247.4l.6 2.5h-1.3zM109.6 243.6l2.3-1.3 .3 1.2z"/>
<path d="M172.4 241l1.9 1.7-2.5-.5zM195.2 252.4h1.3l-.7 2.5zM212.9 239.9l.7 2.5h-1.3zM53.3 272.4h1.3l-.7 2.5zM89.2 268.4h1.3l-.7 2.5zM89.8 274.9l.7 2.5h-1.3zM100.7 268l1.9 1.7-2.5-.5zM107.1 272l2.5 .6-.6 1.2zM166.4 268.4h1.3l-.6 2.5zM167.1 274.9l.6 2.5h-1.3zM174.7 268l1.9 1.7-2.5-.6zM181 272.1l2.6 .6-.7 1.1z"/>
<path d="M212.3 272.4h1.3l-.7 2.5zM102.3 282.4l2.5 .7-2.5 .6zM109.8 283.1l2.5-.7v1.3zM171.3 280.6l2.5 .7-2.5 .6zM178.8 281.3l2.5-.7v1.3z"/>
</g>
<g font-size="10.9">
<text x="113.5" y="29.2">A</text>
<text x="295.2" y="54.8">A-A</text>
<text x="113.5" y="125.9">A</text>
<text x="335.2" y="286">2026-01-12</text>
</g>
<g font-size="7.7">
<text x="384.7" y="257.8">1:1</text>
<text x="329.6" y="272">DRZAK RASPBERRY SPODEK</text>
</g>
<g font-size="5.4">
<text x="25.4" y="9.6">1</text>
<text x="77.5" y="9.6">2</text>
<text x="130" y="9.6">3</text>
<text x="182.4" y="9.6">4</text>
<text x="235" y="9.6">5</text>
<text x="287.5" y="9.6">6</text>
<text x="340" y="9.6">7</text>
<text x="392.5" y="9.6">8</text>
<text x="16.4" y="26.5">A</text>
<text x="410.4" y="26.5">A</text>
<text x="129" y="40.9">103,3</text>
<text x="134.2" y="48.3">74</text>
<text x="102.7" y="57.1">10</text>
<text x="127.4" y="56.4">44,5</text>
<text x="176.7" y="56.5">10</text>
<text x="301.1" y="64.4">30,3</text>
<text x="85.4" y="66.1">15,3</text>
<text x="140.3" y="71.2" transform="rotate(-68 140.3 71.2)">45°</text>
<text x="152.1" y="67.1">2</text>
<text x="16.8" y="76">B</text>
<text x="69.5" y="74.9" transform="rotate(27 69.5 74.9)">5</text>
<text x="85.8" y="74.6">9</text>
<text x="312.2" y="74.5" transform="rotate(-90 312.2 74.5)">2</text>
<text x="410.4" y="76">B</text>
<text x="129.2" y="79.4" transform="rotate(-90 129.2 79.4)">10</text>
<text x="165.8" y="78.8" transform="rotate(-68 165.8 78.8)">45°</text>
<text x="312.2" y="80.8" transform="rotate(-90 312.2 80.8)">18</text>
<text x="39.6" y="88.1" transform="rotate(-90 39.6 88.1)">46,5</text>
<text x="54.2" y="89.3" transform="rotate(-90 54.2 89.3)">10</text>
<text x="199.2" y="84.5" transform="rotate(-90 199.2 84.5)">2</text>
<text x="301" y="89.3" transform="rotate(-90 301 89.3)">10</text>
<text x="66.8" y="92.8" transform="rotate(-79 66.8 92.8)">22,5°</text>
<text x="192.5" y="90.1" transform="rotate(-19 192.5 90.1)">5</text>
<text x="205.4" y="93.3" transform="rotate(-90 205.4 93.3)">18</text>
<text x="53.6" y="100.9" transform="rotate(-90 53.6 100.9)">15,5</text>
<text x="86.2" y="98.4">15,3</text>
<text x="100.6" y="99.1">8</text>
<text x="134.4" y="99.1">62</text>
<text x="170.6" y="100.3">8</text>
<text x="112.5" y="108" transform="rotate(-90 112.5 108)">2</text>
<text x="180.6" y="107.2">8</text>
<text x="153.8" y="113.7" transform="rotate(55 153.8 113.7)">135°</text>
<text x="98.1" y="114.9" transform="rotate(23 98.1 114.9)">45°</text>
<text x="167.1" y="115">2</text>
<text x="175.6" y="114.9">2</text>
<text x="300" y="117.7">81,9</text>
<text x="17.1" y="125.5">C</text>
<text x="410.4" y="125.5">C</text>
<text x="299.6" y="127.6">87,5</text>
<text x="139.2" y="135.9">64</text>
<text x="97.6" y="142.2">2</text>
<text x="102.7" y="142.2">10</text>
<text x="176.7" y="139.1">10</text>
<text x="183.6" y="139">2</text>
<text x="117.5" y="148" transform="rotate(-5 117.5 148)">5</text>
<text x="194.3" y="145.9" transform="rotate(-11 194.3 145.9)">5</text>
<text x="123.9" y="150.8" transform="rotate(-90 123.9 150.8)">4</text>
<text x="166" y="150.8" transform="rotate(-90 166 150.8)">4</text>
<text x="106.1" y="159.7">5</text>
<text x="175.1" y="159.7">5</text>
<text x="211.4" y="167.3" transform="rotate(-90 211.4 167.3)">35</text>
<text x="16.8" y="175">D</text>
<text x="61" y="178" transform="rotate(-90 61 178)">5</text>
<text x="410.4" y="175">D</text>
<text x="115.1" y="180.1" transform="rotate(23 115.1 180.1)">R5</text>
<text x="137.8" y="183.2" transform="rotate(44 137.8 183.2)">4</text>
<text x="162.4" y="180.3" transform="rotate(-15 162.4 180.3)">R5</text>
<text x="102" y="190.3" transform="rotate(11 102 190.3)">4</text>
<text x="155.7" y="192.5">10,5</text>
<text x="123.5" y="199.1" transform="rotate(36 123.5 199.1)">R5</text>
<text x="135.1" y="203.2" transform="rotate(-42 135.1 203.2)">R5</text>
<text x="125.1" y="206.1">47,3</text>
<text x="60.3" y="215.4" transform="rotate(-90 60.3 215.4)">62,5</text>
<text x="73.8" y="215.4" transform="rotate(-90 73.8 215.4)">62,5</text>
<text x="80.8" y="215.9" transform="rotate(-90 80.8 215.9)">47,3</text>
<text x="142.6" y="214.6" transform="rotate(67 142.6 214.6)">R5</text>
<text x="159.8" y="215.7" transform="rotate(-90 159.8 215.7)">30,3</text>
<text x="178.4" y="215.9" transform="rotate(-90 178.4 215.9)">47,3</text>
<text x="193.6" y="215.4" transform="rotate(-90 193.6 215.4)">87,5</text>
<text x="51.7" y="216.3" transform="rotate(-90 51.7 216.3)">127,5</text>
<text x="88.1" y="218.4" transform="rotate(-90 88.1 218.4)">23,9</text>
<text x="99.3" y="216.1">3,5</text>
<text x="122" y="220.8" transform="rotate(-37 122 220.8)">R5</text>
<text x="17.1" y="224.5">E</text>
<text x="126.4" y="227">22,3</text>
<text x="410.4" y="224.5">E</text>
<text x="99" y="228.3" transform="rotate(-12 99 228.3)">4</text>
<text x="328" y="233.6">+0,5</text>
<text x="340" y="233.6">-0,2</text>
<text x="161.1" y="234.7" transform="rotate(35 161.1 234.7)">4</text>
<text x="166.1" y="237" transform="rotate(26 166.1 237)">R5</text>
<text x="312.3" y="237.8">ISO 13715</text>
<text x="328" y="237.8">+0,1</text>
<text x="340" y="237.8">-0,5</text>
<text x="114.7" y="240.6" transform="rotate(-15 114.7 240.6)">R5</text>
<text x="61.1" y="246.1" transform="rotate(-90 61.1 246.1)">5</text>
<text x="93.3" y="262.2" transform="rotate(28 93.3 262.2)">5</text>
<text x="170.4" y="263.7" transform="rotate(28 170.4 263.7)">5</text>
<text x="211.4" y="259.8" transform="rotate(-90 211.4 259.8)">35</text>
<text x="17.1" y="274">F</text>
<text x="88.3" y="274.3" transform="rotate(-90 88.3 274.3)">4</text>
<text x="165.5" y="274.3" transform="rotate(-90 165.5 274.3)">4</text>
<text x="279.3" y="274">FAKULTA</text>
<text x="410.4" y="274">F</text>
<text x="106.1" y="281.5">5</text>
<text x="175.1" y="279.8">5</text>
<text x="280.1" y="280.3">STROJNÍ</text>
<text x="397" y="286.5">LIST: 1/1</text>
<text x="25.4" y="290.9">1</text>
<text x="77.5" y="290.9">2</text>
<text x="130" y="290.9">3</text>
<text x="182.4" y="290.9">4</text>
<text x="235" y="290.9">5</text>
<text x="287.5" y="290.9">6</text>
<text x="340" y="290.9">7</text>
<text x="392.5" y="290.9">8</text>
</g>
<g font-size="4.6">
<text x="66.1" y="73.1" transform="rotate(27 66.1 73.1)">⌀</text>
<text x="188.8" y="91.4" transform="rotate(-19 188.8 91.4)">⌀</text>
<text x="113.6" y="148.3" transform="rotate(-5 113.6 148.3)">⌀</text>
<text x="190.4" y="146.7" transform="rotate(-11 190.4 146.7)">⌀</text>
<text x="135" y="180.4" transform="rotate(44 135 180.4)">⌀</text>
<text x="98.2" y="189.6" transform="rotate(11 98.2 189.6)">⌀</text>
<text x="95.2" y="229.1" transform="rotate(-12 95.2 229.1)">⌀</text>
<text x="157.9" y="232.5" transform="rotate(35 157.9 232.5)">⌀</text>
<text x="89.9" y="260.4" transform="rotate(28 89.9 260.4)">⌀</text>
<text x="166.9" y="261.8" transform="rotate(28 166.9 261.8)">⌀</text>
</g>
<g font-size="3.9">
<text x="230.9" y="231.5">MATERIÁL: Polyacetátová pryskyřice, černá</text>
<text x="230.9" y="236.5">POLOTOVAR: -</text>
<text x="230.9" y="245">PŘESNOST ISO 2768 - mK</text>
<text x="230.9" y="240.8">TOLEROVÁNÍ DLE ISO 8015</text>
<text x="271.9" y="245">ISO 14405-3</text>
<text x="271.9" y="240.8">ISO 14405-1</text>
<text x="230.9" y="249.3">VŠEOB. TOL. ISO 8062 -</text>
<text x="353.4" y="249.3">I</text>
<text x="353.8" y="249.3">NDEX</text>
<text x="365.9" y="249.3">ZMĚNA</text>
<text x="382.9" y="249.3">DATUM</text>
<text x="398.3" y="249.3">PODPIS</text>
<text x="230.9" y="257.8">NAVRHL</text>
<text x="240.9" y="257.8">ČECH</text>
<text x="252.9" y="253.5">Autor</text>
<text x="271.9" y="257.8">17.04.2026</text>
<text x="275.2" y="253.5">Datum</text>
<text x="285.9" y="257.8">PŘEZK.</text>
<text x="306.6" y="253.2">Podpis</text>
<text x="326.2" y="253.5">Datum</text>
<text x="336.9" y="252.8">HMOTNOST 0,129 kg</text>
<text x="336.9" y="257.8">SESTAVA</text>
<text x="373.9" y="253.8">MĚŘÍTKO</text>
<text x="230.9" y="262">KRESLIL</text>
<text x="240.9" y="262">ČECH</text>
<text x="271.9" y="262">18.05.2026</text>
<text x="285.9" y="262">SCHVÁLIL</text>
<text x="336.9" y="262">SEZNAM ČÁSTÍ</text>
<text x="373.9" y="262">PROMÍTÁNÍ:</text>
<text x="395.2" y="261.8">( ISO E )</text>
<text x="260.2" y="268.2">ČESKÉ</text>
<text x="300.9" y="266">NÁZEV</text>
<text x="375.8" y="265.5">TYP: VV</text>
<text x="260.2" y="272.7">VYSOKÉ</text>
<text x="260.2" y="277.1">UČENÍ</text>
<text x="260.2" y="281.6">TECHNICKÉ</text>
<text x="300.9" y="276.5">ČÍSLO VÝKRESU</text>
<text x="13" y="285" transform="rotate(-90 13 285)">CHRÁNĚNO DLE ISO 16016</text>
<text x="260.2" y="286">V PRAZE</text>
</g>
<text font-size="2.3" x="295" y="286">v22.1</text>
</svg>
